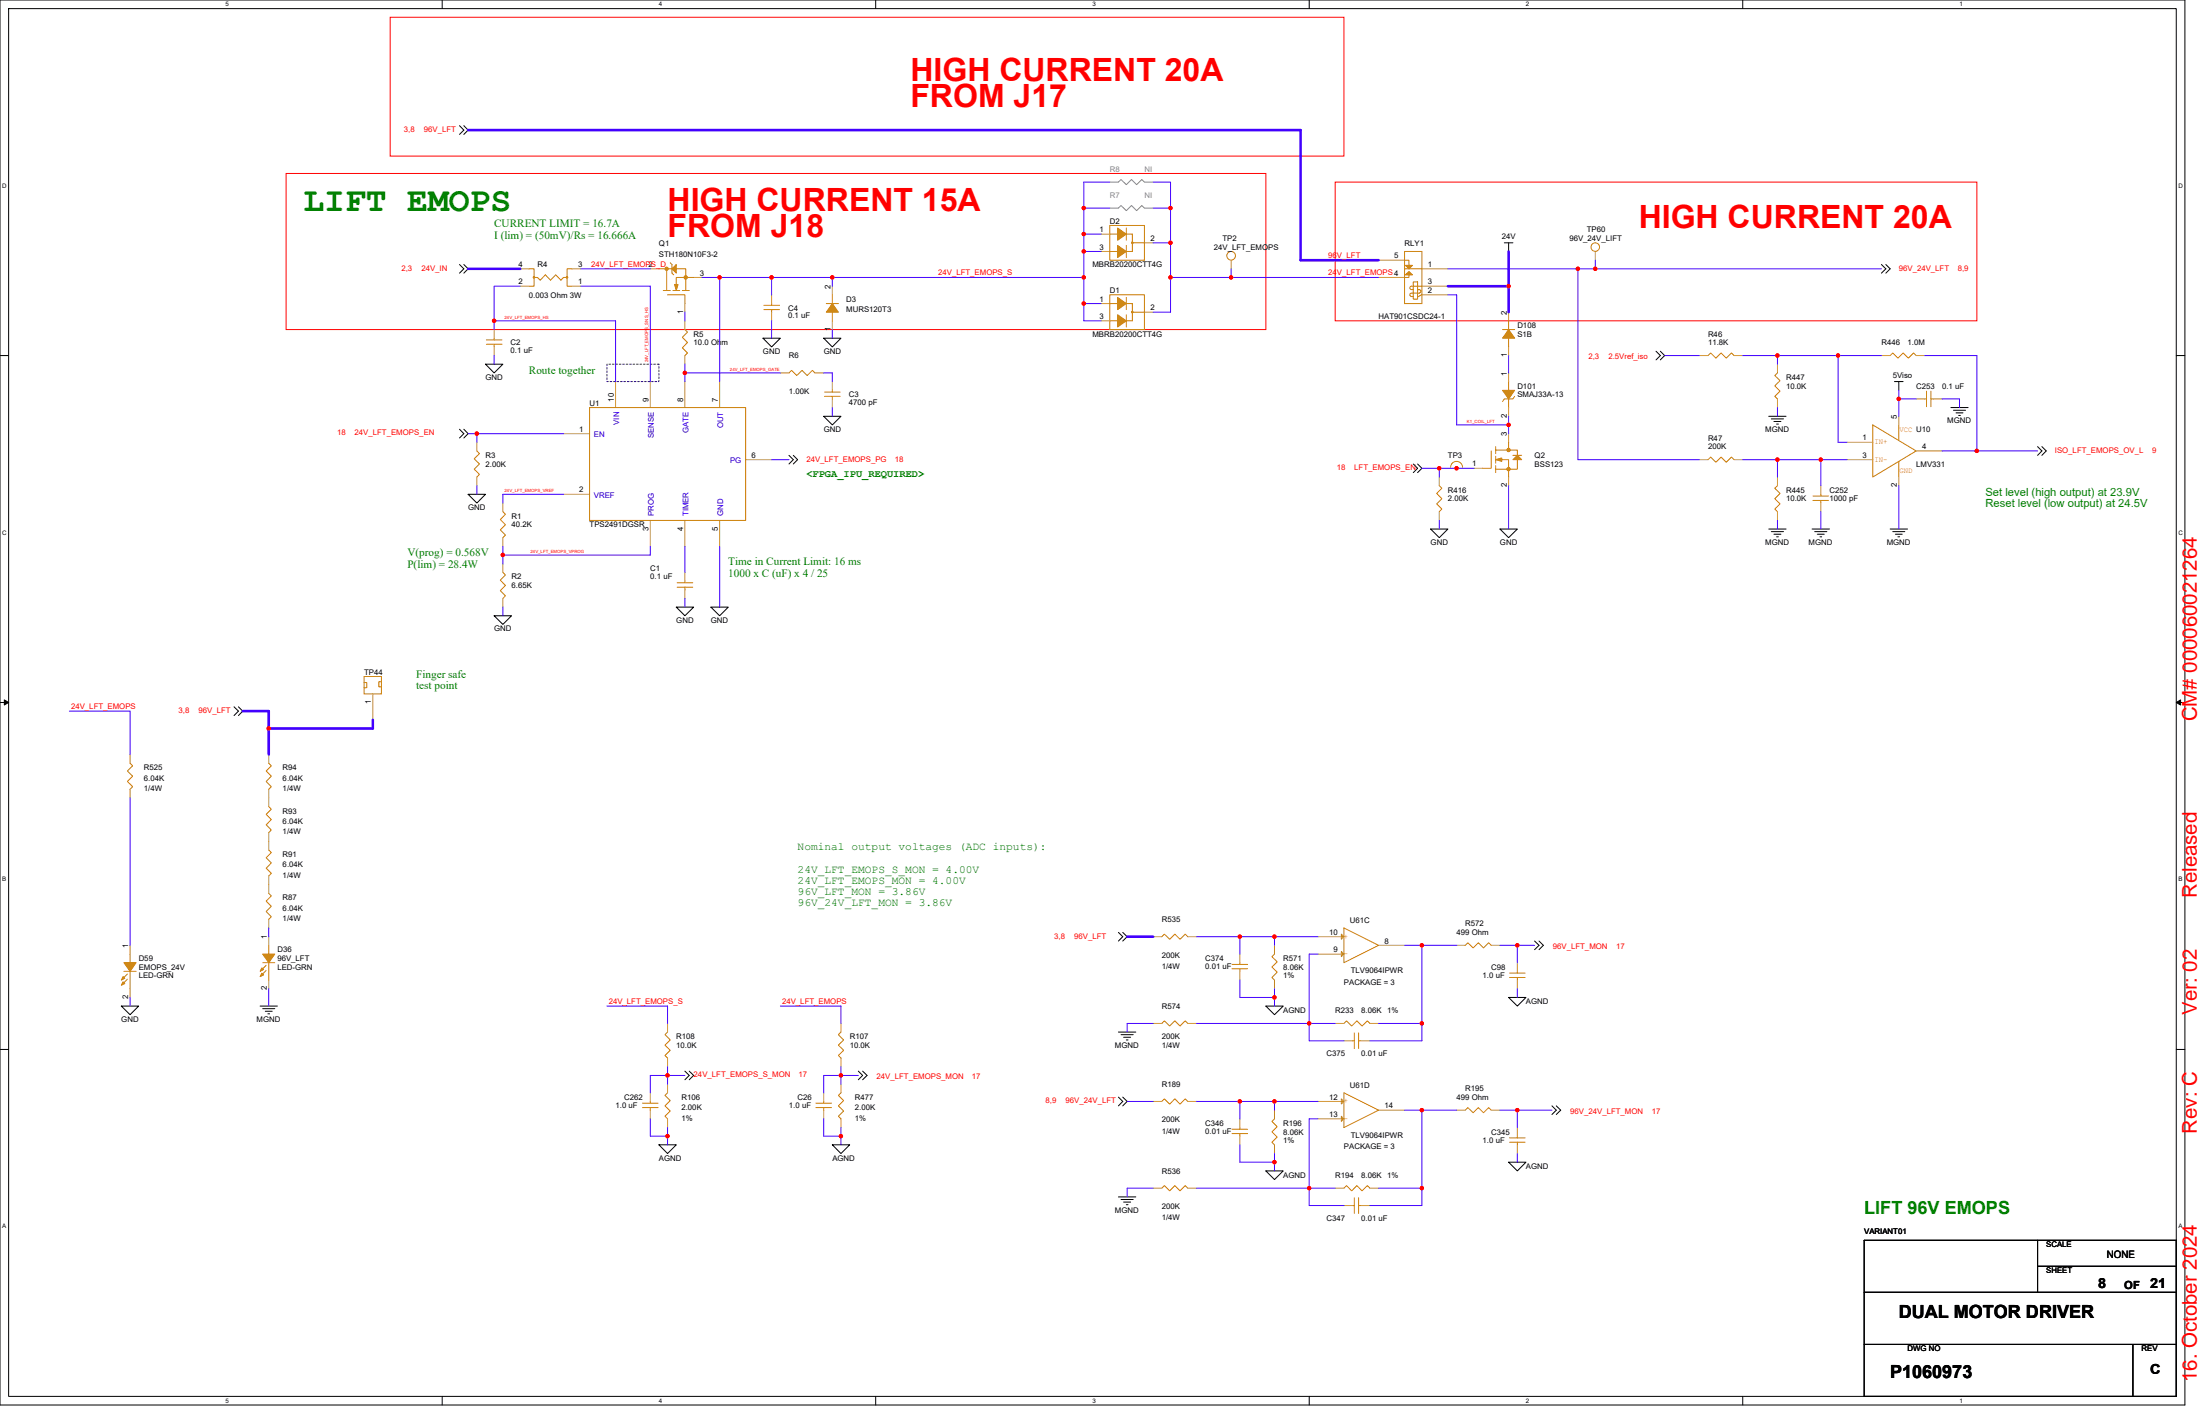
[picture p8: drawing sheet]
<svg xmlns="http://www.w3.org/2000/svg" width="432mm" height="279mm" viewBox="0 0 432 279" stroke-linecap="round" stroke-linejoin="round" font-family="sans-serif">
<path d="M0 0h428.8v275.7h-428.8zM1.7 1.7h425.4v272.3h-425.4z" fill="none" stroke="#000" stroke-width=".2"/>
<g fill="#fff">
<path d="M44.2 .2h.7v1.3h-.7z"/>
<path d="M44.2 274.2h.7v1.3h-.7z"/>
</g>
<path d="M86.8 0v1.7M86.8 274v1.7" fill="none" stroke="#000" stroke-width=".2"/>
<g fill="#fff">
<path d="M129.3 .2h.7v1.3h-.7z"/>
<path d="M129.3 274.2h.7v1.3h-.7z"/>
</g>
<path d="M171.9 0v1.7M171.9 274v1.7" fill="none" stroke="#000" stroke-width=".2"/>
<g fill="#fff">
<path d="M214.4 .2h.7v1.3h-.7z"/>
<path d="M214.4 274.2h.7v1.3h-.7z"/>
</g>
<path d="M257 0v1.7M257 274v1.7" fill="none" stroke="#000" stroke-width=".2"/>
<g fill="#fff">
<path d="M299.5 .2h.7v1.3h-.7z"/>
<path d="M299.5 274.2h.7v1.3h-.7z"/>
</g>
<path d="M342.1 0v1.7M342.1 274v1.7" fill="none" stroke="#000" stroke-width=".2"/>
<g fill="#fff">
<path d="M384.6 .2h.7v1.3h-.7z"/>
<path d="M384.6 274.2h.7v1.3h-.7z"/>
<path d="M.4 35.7h.9v1.4h-.9z"/>
<path d="M427.6 35.7h.8v1.4h-.8z"/>
<path d="M.4 103.8h.9v1.3h-.9z"/>
<path d="M427.6 103.8h.8v1.3h-.8z"/>
</g>
<path d="M0 69.8h1.7M427.1 69.8h1.7" fill="none" stroke="#000" stroke-width=".2"/>
<g fill="#fff">
<path d="M.4 171.9h.8v1.3h-.8z"/>
<path d="M427.6 171.9h.7v1.3h-.7z"/>
</g>
<path d="M0 137.8h1.7M427.1 137.8h1.7" fill="none" stroke="#000" stroke-width=".2"/>
<path d="M.8 137.3l.9 .5-.9 .5zM427.1 137.8l.9-.5v1z" fill="#000" stroke="#000" stroke-width=".2"/>
<g fill="#fff">
<path d="M.4 239.9h.8v1.4h-.8z"/>
<path d="M427.6 239.9h.7v1.4h-.7z"/>
</g>
<g fill="none" stroke="#000" stroke-width=".2">
<path d="M90.2 24.7l.8 .8-.8 .9M91 24.7l.9 .8-.9 .9M90.2 51.9l.8 .8-.8 .9M91 51.9l.9 .8-.9 .9M295.3 47.6h1.6M296.1 47.6v1.7M369.3 51.9l.8 .8-.8 .9M370.1 51.9l.9 .8-.9 .9M95.3 71.5h3.4l-1.7 1.7zM149.8 66.4h3.4l-1.8 1.7zM161.7 66.4h3.4l-1.7 1.7zM325 68.9l.9 .9-.9 .8"/>
<path d="M325.9 68.9l.8 .9-.8 .8M371.8 74.9h1.7M372.7 74.9v1.7M382.9 80h3.4M90.2 84.2l.8 .9-.8 .8M91 84.2l.9 .9-.9 .8M91.9 97h3.4l-1.7 1.7zM154.9 89.3l.8 .9-.8 .8M155.7 89.3l.8 .9-.8 .8M161.7 81.7h3.4l-1.7 1.7zM277.4 91l.8 .9-.8 .8M278.2 91l.9 .9-.9 .8"/>
<path d="M347.2 81.7h3.4M347.7 82.2h2.4M348.2 82.7h1.3M348.7 83.2h.3M383.4 80.5h2.4M383.9 81h1.4M384.4 81.5h.4M399.9 87.6l.9 .9-.9 .8M400.8 87.6l.8 .9-.8 .8M132.7 119.1h3.4l-1.7 1.7zM139.5 119.1h3.4l-1.7 1.7zM280.8 103.8h3.4l-1.7 1.7z"/>
<path d="M294.4 103.8h3.4l-1.7 1.7zM347.2 103.8h3.4M347.7 104.3h2.4M348.2 104.8h1.3M348.7 105.3h.3M355.7 103.8h3.4M356.2 104.3h2.4M356.7 104.8h1.4M357.2 105.3h.3M371 103.8h3.4M371.5 104.3h2.4M372 104.8h1.4"/>
<path d="M372.5 105.3h.4M45.9 138.7l.9 .8-.9 .9M46.8 138.7l.8 .8-.8 .9M97 120.8h3.4l-1.7 1.7zM23.8 197.4h3.4l-1.7 1.7zM51.1 197.4h3.3M51.6 197.9h2.3M52.1 198.4h1.3M52.6 198.9h.3M219.5 182.9l.9 .9-.9 .8M220.4 182.9l.8 .9-.8 .8M248.5 197.4h3.4l-1.8 1.7z"/>
<path d="M296.1 195.7h3.4l-1.7 1.7zM301.2 184.6l.9 .9-.9 .8M302.1 184.6l.8 .9-.8 .8M0 205.9h1.7M134.4 210.2l.9 .8-.9 .9M135.3 210.2l.8 .8-.8 .9M168.5 210.2l.8 .8-.8 .9M169.3 210.2l.9 .8-.9 .9M219.5 215.3l.9 .8-.9 .9M219.5 202.5h3.4M220 203h2.4M220.4 215.3l.8 .8-.8 .9"/>
<path d="M220.5 203.5h1.4M221.1 204h.3M304.6 217l.9 .8-.9 .9M305.5 217l.8 .8-.8 .9M427.1 205.9h1.7M129.3 224.6h3.4l-1.7 1.7zM163.4 224.6h3.4l-1.7 1.7zM219.5 234.8h3.4M220 235.4h2.4M220.5 235.9h1.4M221.1 236.4h.3M248.5 229.7h3.4l-1.8 1.7z"/>
<path d="M296.1 228h3.4l-1.7 1.7zM365.9 253.6h61.2M365.9 243.4h61.2v30.6h-61.2zM399.9 243.4v10.2M399.9 248.5h27.2M365.9 263.8h61.2M418.6 263.8v10.2"/>
</g>
<path d="M119.1 71.5h10.2v3.4h-10.2z" fill="none" stroke="#004080" stroke-width=".2" stroke-dasharray=".3 .3"/>
<path d="M76.6 3.4h187.2v27.2h-187.2zM56.2 34h192.3v30.7h-192.3zM262.1 35.7h125.9v27.2h-125.9z" fill="none" stroke="#f00" stroke-width=".2"/>
<g fill="none" stroke="#cc8006" stroke-width=".2">
<path d="M103.8 52.7h1v3.5h-1M104.8 54.4h.7l.5 .6 1-1.1 1.1 1.1 1-1.1 1 1.1 .5-.6h.7M112.3 52.7h-1v3.5h1M129.3 52.7h1.6M130.2 57h1.4M131 57.8h3.4v1.8M131.6 51.6l.3 .3v1.7l.3 .3M131.9 52.7h-1v4.3M132.1 57h1.3M132.7 52.7h1.9v4.3M133.9 57h1.4M134.4 54.4h1.7"/>
<path d="M134.6 54.4h-1.9v1.8M149.9 59.9h3.1M151.4 59.6v.3M162.2 59.6h2.3M163.4 57.8v1.8M217.8 44.2h6.8v6.9h-6.8zM217.8 57.8h6.8v6.9h-6.8zM217.8 45.9h1.6M217.8 49.3h1.6M217.8 59.6h1.6M221.1 44.7v2.4M221.1 45.9h1.2l-.1 3.4h-1.1"/>
<path d="M221.1 48.2v2.3M221.1 58.4v2.3M221.1 59.6h1.2l-.1 3.3h-1.1M222.2 47.6h2.4M275.7 52.7h3.4M275.7 49.3h3.4v10.3h-3.4zM275.7 51.1h.8v1M276.5 53.9v.5h-.8M277.1 58.2h.3M277.4 55.3h.8v3.4h-.8zM278.2 58.2h.2M278.2 56.8h.4a.33 .33 0 0 1 .3 .4 .33 .33 0 0 1-.3 .3h-1.7a.34 .34 0 0 0-.2 .4 .34 .34 0 0 0 .3 .3"/>
<path d="M278.7 58l-.3 .2M279.1 57.8l-.3 .2M279.1 56.2h-2.2a.34 .34 0 0 0-.2 .4 .34 .34 0 0 0 .3 .2h.4M95.5 67.5h3M95.5 66.7h3M97 66.4v.3M97 67.5v.6M115.7 80h30.6v22.1h-30.6zM134.4 64.7l.5 .5-1 1 1 1-1 1 1 1.1-.5 .5M149.9 60.7h3.1M151.4 60.7v.6M154.9 73.2l.5-.5 1 1 1-1 1 1 1-1 .6 .5"/>
<path d="M161.8 77.8h3.1M161.8 76.9h3.1M163.4 76.6v.3M163.4 77.8v.5M163.4 61.3v1.6M217.8 62.9h1.6M221.1 61.8v2.4M222.2 61.3h2.4M294.9 64.7h2.4M296.1 74.9v1.7M296.1 78.3v1.7M296.1 66.4v1.7"/>
<path d="M296.1 62.9v1.8M297.3 77.8l-.4 .5h-1.6l-.4 .5M335.2 69.8l.6-.5 1 1 1-1 1 1 1-1 .6 .5M348.9 73.2l-.6 .5 1.1 1-1.1 1 1.1 1.1-1.1 1 .6 .5M371 69.8l.5-.5 1 1 1-1 1.1 1 1-1 .5 .5M377.8 78.3h.3M378.1 76.8v3M379 78.3h.5M379 76.8v3M93.6 88.5l.5 .5-1 1 1 1-1 1.1 1 1-.5 .5M282.5 95.3l.5 .5-1 1 1 1.1-1 1 1 1-.5 .5M284.7 91.7a1.17 1.17 0 0 1 1.2-1.2 1.17 1.17 0 0 1 1.2 1.2"/>
<path d="M292.7 88.5v3.4h-1.7M293.6 88.3h4.2v1M293.6 91.4v1.3M293.6 89.5v1.4M293.6 87.6v1.4M294.4 90.2h1.7v3.4M296.1 86.8v1.5M296.9 89.3h1.8M297.8 90.2v1.9h-4.2M335.2 90.2l.6-.5 1 1 1-1 1 1 1-1 .6 .5M348.9 95.3l-.6 .5 1.1 1-1.1 1.1 1.1 1-1.1 1 .6 .5M355.8 98.2h3.1"/>
<path d="M355.8 97.3h3.1M357.4 97v.3M357.4 98.2v.5M367.6 83.4l8.5 5.1-8.5 5.1zM372.7 90.5v3.1M372.7 83.4v2.9M98.7 112.3l.5 .5-1 1 1 1.1-1 1 1 1-.5 .5M98.7 100.4l.5 .5-1 1 1 1.1-1 1 1 1-.5 .5M132.9 115.2h3.1M132.9 114.3h3.1M134.4 114v.3M134.4 115.2v.5"/>
<path d="M71.5 132.7h3.4v3.4h-3.4zM71.5 133.9h.5v1h-.5M74.9 133.8h-.5v1h.5M25.5 149.8l.5 .5-1 1 1 1-1 1 1 1-.5 .6M52.7 158.3l.6 .5-1.1 1 1.1 1-1.1 1 1.1 1.1-.6 .5M52.7 149.8l.6 .5-1.1 1 1.1 1-1.1 1 1.1 1-.6 .6M52.7 175.3l.6 .5-1.1 1 1.1 1-1.1 1.1 1.1 1-.6 .5M52.7 166.8l.6 .5-1.1 1 1.1 1-1.1 1 1.1 1.1-.6 .5M24.3 190.6h2.4M25 191.1l-1 1M25 192.1l-1 1M25.5 187.2v1.7"/>
<path d="M25.5 190.6v3.4M51.6 188.9h2.3M52.2 189.4l-1 1M52.2 190.4l-1 1.1M52.7 185.5v1.7M52.7 188.9v3.4M228 183.8l.5-.5 1.1 1 1-1 1 1 1-1 .5 .5M241.8 190.1h3.1M241.8 189.2h3.1M243.4 188.9v.3M243.4 190.1v.5M250.1 187.2l-.5 .5 1.1 1-1.1 1 1.1 1.1-1.1 1 .5 .5"/>
<path d="M263.8 182.1l6.8 3.4-6.8 3.4zM287.6 185.5l.5-.5 1 1 1.1-1 1 1 1-1 .5 .5M296.3 191.8h3M296.3 190.9h3M297.8 190.6v.3M297.8 191.8v.5M126.1 217.3h3.1M126.1 216.5h3.1M127.6 216.1v.4M127.6 217.3v.5M131 202.5l-.5 .5 1.1 1-1.1 1.1 1.1 1-1.1 1 .5 .5M131 214.4l-.5 .5 1.1 1-1.1 1.1 1.1 1-1.1 1 .5 .5"/>
<path d="M160.1 217.3h3.1M160.1 216.5h3.1M161.7 216.1v.4M161.7 217.3v.5M165.1 214.4l-.6 .5 1.1 1-1.1 1.1 1.1 1-1.1 1 .6 .5M165.1 202.5l-.6 .5 1.1 1-1.1 1.1 1.1 1-1.1 1 .6 .5M228 216.1l.5-.5 1.1 1 1-1 1 1 1-1 .5 .5M228 200.8l.5-.5 1.1 1 1-1 1 1 1-1 .5 .5M250.1 219.5l-.5 .5 1.1 1.1-1.1 1 1.1 1-1.1 1 .5 .5M263.8 200.8l.5-.5 1 1 1-1 1 1 1.1-1 .5 .5M263.8 214.4l6.8 3.4-6.8 3.4zM265.5 204.2h.3"/>
<path d="M265.8 202.7v3M266.7 202.7v3M266.7 204.2h.5M287.6 217.8l.5-.5 1 1 1.1-1 1 1 1-1 .5 .5M228 233.1l.5-.5 1.1 1.1 1-1.1 1 1.1 1-1.1 .5 .5M241.8 222.4h3.1M241.8 221.6h3.1M243.4 221.2v.4M243.4 222.4v.5M263.8 233.1l.5-.5 1 1.1 1-1.1 1 1.1 1.1-1.1 .5 .5M265.5 236.5h.3M265.8 235v3.1"/>
<path d="M266.7 235v3.1M266.7 236.5h.5M296.3 224.1h3M296.3 223.3h3M297.8 222.9v.4M297.8 224.1v.5"/>
<circle cx="241.6" cy="50.2" r=".85"/>
<circle cx="313.1" cy="48.5" r=".84"/>
</g>
<g fill="none" stroke="#a84" stroke-width=".2">
<path d="M102.1 52.7h1.7M102.1 56.2h1.7M112.3 56.2h1.7M112.3 52.7h1.7M127.6 52.7h1.7M134.4 59.6v1.7M136.1 54.4h1.7M151.4 57.8v1.8M163.4 56.2v1.6M216.1 45.9h1.7M216.1 49.3h1.7M216.1 59.6h1.7"/>
<path d="M224.6 47.6h1.7M241.6 51.1v1.6M270.6 51.1h5.1M270.6 54.4h5.1M279.1 52.7h5.1M279.1 56.2h5.1M279.1 57.8h5.1M313.1 49.3v1.8M97 64.7v1.7M97 68.1v1.7M120.8 74.9v5.1M127.6 74.9v5.1"/>
<path d="M134.4 62.9v1.8M134.4 69.8v1.7M134.4 74.9v5.1M141.2 74.9v5.1M151.4 61.3v1.6M153.2 73.2h1.7M160 73.2h1.7M163.4 74.9v1.7M163.4 78.3v1.7M163.4 62.9v1.8M216.1 62.9h1.7M224.6 61.3h1.7"/>
<path d="M296.1 73.2v1.7M296.1 80v1.7M296.1 68.1v1.7M296.1 61.3v1.6M333.5 69.8h1.7M340.4 69.8h1.7M348.9 78.3v1.7M348.9 71.5v1.7M369.3 69.8h1.7M376.1 69.8h1.7M376.1 78.3h1.7M379.5 78.3h1.7"/>
<path d="M93.6 86.8v1.7M93.6 93.6v1.7M98.7 98.7v1.7M110.6 85.1h5.1M110.6 97h5.1M146.3 90.2h5.1M282.5 93.6v1.7M285.9 91.9h.1M289.3 91.9h1.7M296.1 85.1v1.7M296.1 93.6v1.7M333.5 90.2h1.7"/>
<path d="M340.4 90.2h1.7M348.9 93.6v1.7M357.4 95.3v1.7M357.4 98.7v1.7M362.5 86.8h5.1M362.5 90.2h5.1M372.7 93.6v1.7M372.7 81.7v1.7M376.1 88.5h5.1M98.7 110.6v1.7M98.7 117.4v1.7M98.7 105.5v1.7"/>
<path d="M127.6 102.1v5.1M134.4 112.3v1.7M134.4 115.7v1.7M134.4 102.1v5.1M141.2 102.1v5.1M282.5 100.4v1.7M348.9 100.4v1.7M73.2 136.1v5.1M25.5 148v1.8M25.5 154.9v1.6M52.7 154.9v3.4M52.7 148v1.8"/>
<path d="M52.7 163.4v3.4M52.7 171.9v3.4M25.5 185.5v1.7M25.5 194v1.7M52.7 183.8v1.7M52.7 192.3v1.7M52.7 180.4v1.7M226.3 183.8h1.7M233.1 183.8h1.7M243.4 187.2v1.7M243.4 190.6v1.7M250.1 192.3v1.7"/>
<path d="M250.1 185.5v1.7M258.7 183.8h5.1M258.7 187.2h5.1M270.6 185.5h5.1M285.9 185.5h1.7M292.7 185.5h1.7M297.8 188.9v1.7M297.8 192.3v1.7M127.6 214.4v1.7M127.6 217.8v1.7M131 207.6v1.7M131 200.8v1.7"/>
<path d="M131 219.5v1.7M131 212.7v1.7M161.7 214.4v1.7M161.7 217.8v1.7M165.1 219.5v1.7M165.1 212.7v1.7M165.1 207.6v1.7M165.1 200.8v1.7M226.3 216.1h1.7M226.3 200.8h1.7M233.1 216.1h1.7M233.1 200.8h1.7"/>
<path d="M243.4 219.5v1.7M250.1 217.8v1.7M258.7 216.1h5.1M258.7 219.5h5.1M262.1 200.8h1.7M263.8 204.2h1.7M267.2 204.2h1.7M268.9 200.8h1.7M270.6 217.8h5.1M285.9 217.8h1.7M292.7 217.8h1.7M226.3 233.1h1.7"/>
<path d="M233.1 233.1h1.7M243.4 222.9v1.7M250.1 224.6v1.7M262.1 233.1h1.7M263.8 236.5h1.7M267.2 236.5h1.7M268.9 233.1h1.7M297.8 221.2v1.7M297.8 224.6v1.7"/>
</g>
<path d="M217.8 35.7h1.7l.5-.5 1.1 1 1-1 1 1 1-1 .5 .5h1.7M217.8 40.8h1.7l.5-.5 1.1 1 1-1 1 1 1-1 .5 .5h1.7" fill="none" stroke="#878787" stroke-width=".2"/>
<g fill="#a84" stroke="#a84" stroke-width=".2">
<path d="M263.3 183.3l.5 .5-.5 .5z"/>
<path d="M263.3 186.7l.5 .5-.5 .5z"/>
<path d="M263.3 215.6l.5 .5-.5 .5z"/>
<path d="M263.3 219l.5 .5-.5 .5z"/>
</g>
<g fill="#cc8006" stroke="#cc8006" stroke-width=".2">
<path d="M219.4 44.7l1.7 1.2-1.7 1.2z"/>
<path d="M219.4 48.2l1.7 1.1-1.7 1.2z"/>
<path d="M296.9 90.2l.9-.9 .9 .9z"/>
<path d="M293.6 90.2l1.1-.3v.6z"/>
<path d="M294.9 76.6h2.4l-1.2 1.7z"/>
<path d="M296.1 64.7l1.2 1.7h-2.4z"/>
<path d="M51.6 187.2h2.3l-1.2 1.7z"/>
<path d="M51.4 190.9l.3 .4-.6 .3z"/>
<path d="M51.4 189.9l.3 .3-.6 .4z"/>
<path d="M219.4 58.4l1.7 1.2-1.7 1.1z"/>
<path d="M219.4 61.8l1.7 1.1-1.7 1.3z"/>
<path d="M163.4 59.6l1.1 1.7h-2.3z"/>
<path d="M24.3 188.9h2.4l-1.2 1.7z"/>
<path d="M24.2 192.6l.3 .4-.7 .3z"/>
<path d="M24.2 191.6l.3 .4-.7 .3z"/>
<path d="M275.8 53.9l.7-.6 .7 .6z"/>
<path d="M275.8 52.1h1.4l-.7 .6z"/>
<path d="M131.9 52.7l.8-.8v1.7z"/>
<path d="M132.4 55.8h.7l-.4 1.2z"/>
<path d="M222.1 47.5h.2v.2h-.2z" fill-rule="evenodd"/>
<path d="M222.1 61.1h.2v.3h-.2z" fill-rule="evenodd"/>
<path d="M111.2 54.3h.2v.2h-.2z" fill-rule="evenodd"/>
<path d="M104.7 54.3h.2v.2h-.2z" fill-rule="evenodd"/>
<circle cx="296.1" cy="92" r=".33"/>
<circle cx="296.1" cy="88.3" r=".33"/>
<circle cx="134.6" cy="54.4" r=".33"/>
<circle cx="130.8" cy="52.7" r=".33"/>
</g>
<path d="M91.9 25.5h163.4v25.6h15.3M91.9 52.7h10.2M284.2 56.2h11.9M296.1 49.3v6.9M296.1 56.2v5.1M47.6 139.5h5.1v3.4M52.7 142.9v5.1M73.2 141.2v1.7h-20.5M221.2 183.8h5.1" fill="none" stroke="#4200ff" stroke-width=".51"/>
<g fill="none" stroke="#4200ff" stroke-width=".2">
<path d="M217.8 35.7h-5.1v5.1M226.3 35.7h3.4v5.1M102.1 56.2h-5.1v6.7M114 52.7h13.6M114 56.2h13.6v18.7M137.8 54.4h3.4M141.2 54.4h10.2M141.2 54.4v20.5M151.4 54.4v3.4M151.4 54.4h12M212.7 45.9h3.4M212.7 49.3h3.4"/>
<path d="M212.7 59.6h3.4M212.7 54.4h-49.3v1.8M212.7 40.8v5.1M212.7 45.9v3.4M212.7 49.3v5.1M212.7 59.6v3.3h3.4M212.7 54.4v5.2M212.7 40.8h5.1M226.3 40.8h3.4M226.3 47.6h3.4M229.7 40.8v6.8M229.7 47.6v6.8"/>
<path d="M229.7 54.4v6.9h-3.4M229.7 54.4h11.9M241.6 54.4h29M241.6 52.7v1.7M284.2 52.7h25.5M284.2 57.8h1.7v25.6h10.2M309.7 52.7v37.5h23.8M309.7 52.7h3.4M313.1 51.1v1.6M313.1 52.7h56.2M97 62.9v1.8M97 62.9h23.8v12"/>
<path d="M97 69.8v1.7M134.4 61.3v1.6M134.4 71.5v1.7M134.4 73.2v1.7M134.4 73.2h18.8M151.4 62.9v3.5M161.7 73.2h1.7v1.7M163.4 64.7v1.7M163.4 80v1.7M296.1 69.8v3.4M326.7 69.8h6.8M342.1 69.8h6.8"/>
<path d="M348.9 69.8v1.7M348.9 80v1.7M348.9 69.8h11.9M360.8 69.8h8.5M360.8 69.8v17h1.7M372.7 78.3h3.4M372.7 76.6v1.7M372.7 78.3v3.4M377.8 69.8h10.2v18.7M381.2 78.3h3.4v1.7M91.9 85.1h1.7M93.6 85.1h17"/>
<path d="M93.6 85.1v1.7M93.6 95.3v1.7M110.6 97h-11.9v1.7M151.4 90.2h3.5M279.1 91.9h3.4M282.5 91.9h6.8M282.5 91.9v1.7M296.1 81.7v1.7M296.1 83.4v1.7M296.1 95.3v8.5M342.1 90.2h6.8M348.9 90.2h8.5"/>
<path d="M348.9 90.2v3.4M357.4 90.2v5.1M357.4 90.2h5.1M372.7 95.3v8.5M381.2 88.5h18.7M98.7 107.2v1.7M98.7 108.9v1.7M98.7 119.1v1.7M127.6 107.2v1.7h-28.9M134.4 107.2v5.1M134.4 117.4v1.7M141.2 107.2v11.9"/>
<path d="M282.5 102.1v1.7M348.9 102.1v1.7M357.4 100.4v3.4M13.6 139.5h11.9v8.5M25.5 156.5v29M25.5 195.7v1.7M52.7 194v3.4M52.7 182.1v1.7M119.1 197.4h11.9v3.4M153.2 197.4h11.9v3.4M234.8 183.8h8.6M243.4 183.8v3.4"/>
<path d="M243.4 192.3v3.4h6.7M243.4 183.8h6.7M250.1 183.8h8.6M250.1 183.8v1.7M250.1 194v1.7M250.1 195.7v1.7M258.7 187.2h-1.7v13.6M275.7 185.5h3.4M279.1 185.5v15.3M279.1 185.5h6.8M294.4 185.5h3.4M297.8 194v1.7"/>
<path d="M301.2 185.5h-3.4v3.4M127.6 219.5v3.4h3.4M131 209.3v1.7M131 211h-3.4v3.4M131 211v1.7M131 211h3.4M161.7 219.5v3.4h3.4M165.1 209.3v1.7M165.1 211h-3.4v3.4M165.1 211v1.7M165.1 211h3.4M221.2 216.1h5.1"/>
<path d="M226.3 200.8h-5.1v1.7M234.8 216.1h8.6M234.8 200.8h22.2M243.4 216.1v3.4M243.4 216.1h6.7M250.1 216.1h8.6M250.1 216.1v1.7M257 200.8h5.1M257 200.8v3.4h6.8M258.7 219.5h-1.7v13.6M270.6 200.8h8.5M275.7 217.8h3.4"/>
<path d="M279.1 200.8v3.4h-10.2M279.1 217.8v15.3M279.1 217.8h6.8M294.4 217.8h3.4M297.8 217.8h6.8M297.8 217.8v3.4M131 221.2v1.7M131 222.9v1.7M165.1 221.2v1.7M165.1 222.9v1.7M226.3 233.1h-5.1v1.7M234.8 233.1h22.2"/>
<path d="M243.4 224.6v3.4h6.7M250.1 226.3v1.7M250.1 228v1.7M257 233.1h5.1M257 233.1v3.4h6.8M270.6 233.1h8.5M279.1 233.1v3.4h-10.2M297.8 226.3v1.7"/>
</g>
<g fill="#f00" stroke="#f00" stroke-width=".2">
<circle cx="141.2" cy="54.4" r=".33"/>
<circle cx="97" cy="62.9" r=".33"/>
<circle cx="134.4" cy="73.2" r=".33"/>
<circle cx="93.6" cy="85.1" r=".33"/>
<circle cx="98.7" cy="108.9" r=".33"/>
<circle cx="163.3" cy="54.4" r=".33"/>
<circle cx="151.4" cy="54.4" r=".33"/>
<circle cx="296.1" cy="56.1" r=".33"/>
<circle cx="296.1" cy="83.4" r=".33"/>
<circle cx="285.9" cy="91.9" r=".33"/>
<circle cx="282.5" cy="91.9" r=".33"/>
<circle cx="241.6" cy="54.4" r=".33"/>
<circle cx="313.1" cy="52.7" r=".33"/>
<circle cx="165" cy="211" r=".33"/>
<circle cx="165" cy="222.9" r=".33"/>
<circle cx="131" cy="211" r=".33"/>
<circle cx="131" cy="222.9" r=".33"/>
<circle cx="309.7" cy="52.7" r=".33"/>
<circle cx="243.3" cy="183.8" r=".33"/>
<circle cx="250.1" cy="183.8" r=".33"/>
<circle cx="279.1" cy="200.8" r=".33"/>
<circle cx="279.1" cy="185.5" r=".33"/>
<circle cx="250.1" cy="195.7" r=".33"/>
<circle cx="256.9" cy="200.8" r=".33"/>
<circle cx="243.3" cy="216.1" r=".33"/>
<circle cx="250.1" cy="216.1" r=".33"/>
<circle cx="279.1" cy="233.1" r=".33"/>
<circle cx="279.1" cy="217.8" r=".33"/>
<circle cx="250.1" cy="228" r=".33"/>
<circle cx="256.9" cy="233.1" r=".33"/>
<circle cx="297.8" cy="185.5" r=".33"/>
<circle cx="297.8" cy="217.8" r=".33"/>
<circle cx="229.7" cy="40.8" r=".33"/>
<circle cx="212.7" cy="40.8" r=".33"/>
<circle cx="212.7" cy="45.9" r=".33"/>
<circle cx="229.7" cy="47.6" r=".33"/>
<circle cx="229.7" cy="54.4" r=".33"/>
<circle cx="212.7" cy="49.3" r=".33"/>
<circle cx="212.7" cy="54.4" r=".33"/>
<circle cx="212.7" cy="59.6" r=".33"/>
<circle cx="348.9" cy="69.8" r=".33"/>
<circle cx="360.8" cy="69.8" r=".33"/>
<circle cx="388" cy="88.5" r=".33"/>
<circle cx="372.7" cy="78.3" r=".33"/>
<circle cx="357.4" cy="90.2" r=".33"/>
<circle cx="348.9" cy="90.2" r=".33"/>
<circle cx="52.7" cy="142.9" r=".33"/>
</g>
<text font-size="6.8" fill="#008000" x="59.6" y="41.4">LIFT EMOPS</text>
<g font-size="6.3" fill="#f00">
<text x="178.7" y="15.9">HIGH CURRENT 20A</text>
<text x="178.7" y="21">FROM J17</text>
<text x="131" y="41.4">HIGH CURRENT 15A</text>
<text x="131" y="46.5">FROM J18</text>
<text x="321.6" y="44.8">HIGH CURRENT 20A</text>
</g>
<g font-size="4" fill="#f00">
<text x="431.2" y="141.5" transform="rotate(-90 431.2 141.5)">CM# 000060021264</text>
<text x="431.2" y="176.2" transform="rotate(-90 431.2 176.2)">Released</text>
<text x="431.2" y="199.1" transform="rotate(-90 431.2 199.1)">Ver: 02</text>
<text x="431.2" y="222.5" transform="rotate(-90 431.2 222.5)">Rev: C</text>
<text x="431.2" y="271.2" transform="rotate(-90 431.2 271.2)">16. October 2024</text>
</g>
<text font-size="3.6" fill="#008000" x="365.9" y="238.1">LIFT 96V EMOPS</text>
<g font-size="3.6">
<text x="372.7" y="258.6">DUAL MOTOR DRIVER</text>
<text x="371" y="270.5">P1060973</text>
</g>
<g font-size="2.7">
<text x="411.8" y="252.7">8</text>
<text x="422" y="252.7">21</text>
<text x="422" y="269.7">C</text>
</g>
<g font-size="2.2" fill="#008000">
<text x="97" y="44.5">CURRENT LIMIT = 16.7A</text>
<text x="97" y="46.8">I (lim) = (50mV)/Rs = 16.666A</text>
<text x="103.8" y="73.4">Route together</text>
<text x="389.7" y="97.3">Set level (high output) at 23.9V</text>
<text x="389.7" y="99.5">Reset level (low output) at 24.5V</text>
<text x="80" y="109.2">V(prog) = 0.568V</text>
<text x="80" y="111.5">P(lim) = 28.4W</text>
<text x="142.9" y="110.9">Time in Current Limit: 16 ms</text>
<text x="142.9" y="113.2">1000 x C (uF) x 4 / 25</text>
<text x="81.7" y="133">Finger safe</text>
<text x="81.7" y="135.3">test point</text>
<text x="156.5" y="166.8">Nominal output voltages (ADC inputs):</text>
<text x="156.5" y="171.2">24V_LFT_EMOPS_S_MON = 4.00V</text>
<text x="156.5" y="173.4">24V_LFT_EMOPS_MON = 4.00V</text>
<text x="156.5" y="175.6">96V_LFT_MON = 3.86V</text>
<text x="156.5" y="177.8">96V_24V_LFT_MON = 3.86V</text>
</g>
<text font-size="2.2" x="416.9" y="252.9">OF</text>
<text font-size="2" fill="#008000" x="158.3" y="93.6">&lt;FPGA_IPU_REQUIRED&gt;</text>
<text font-size="2" x="413.5" y="246.9">NONE</text>
<g font-size="1.5" fill="#f00">
<text x="79.3" y="25.9">3,8</text>
<text x="83.2" y="25.9">96V_LFT</text>
<text x="78.8" y="53.1">2,3</text>
<text x="82.7" y="53.1">24V_IN</text>
<text x="116.1" y="52.3">24V_LFT_EMOPS_D</text>
<text x="184.1" y="54">24V_LFT_EMOPS_S</text>
<text x="260.7" y="50.6">96V_LFT</text>
<text x="260.7" y="54">24V_LFT_EMOPS4</text>
<text x="372.7" y="53.1">96V_24V_LFT</text>
<text x="384.3" y="53.1">8,9</text>
<text x="311.8" y="70.5">2,3</text>
<text x="315.7" y="70.5">2.5Vref_iso</text>
<text x="66.2" y="85.4">18</text>
<text x="69.6" y="85.4">24V_LFT_EMOPS_EN</text>
<text x="403.3" y="88.8">ISO_LFT_EMOPS_OV_L</text>
<text x="422.4" y="88.8">9</text>
<text x="158.3" y="90.6">24V_LFT_EMOPS_PG</text>
<text x="175.6" y="90.6">18</text>
<text x="262.4" y="92.2">18</text>
<text x="265.8" y="92.2">LFT_EMOPS_EN</text>
<text x="13.9" y="139.1">24V_LFT_EMOPS</text>
<text x="35.1" y="139.9">3,8</text>
<text x="39" y="139.9">96V_LFT</text>
<text x="206.9" y="184.1">3,8</text>
<text x="210.8" y="184.1">96V_LFT</text>
<text x="304.8" y="186.2">96V_LFT_MON</text>
<text x="317.2" y="186.2">17</text>
<text x="119.5" y="197">24V_LFT_EMOPS_S</text>
<text x="153.5" y="197">24V_LFT_EMOPS</text>
<text x="136.1" y="211.4">24V_LFT_EMOPS_S_MON</text>
<text x="156.7" y="211.4">17</text>
<text x="172" y="211.7">24V_LFT_EMOPS_MON</text>
<text x="190.8" y="211.7">17</text>
<text x="205.2" y="216.5">8,9</text>
<text x="209.1" y="216.5">96V_24V_LFT</text>
<text x="308.2" y="218.5">96V_24V_LFT_MON</text>
<text x="324.2" y="218.5">17</text>
</g>
<g font-size="1.5" fill="#878787">
<text x="217.8" y="33.7">R8</text>
<text x="224.6" y="33.7">NI</text>
<text x="217.8" y="38.8">R7</text>
<text x="224.6" y="38.8">NI</text>
</g>
<g font-size="1.5">
<text x="215.8" y="45.6">1</text>
<text x="217.8" y="43.9">D2</text>
<text x="225.8" y="47.3">2</text>
<text x="239.9" y="47.3">TP2</text>
<text x="294.7" y="47">24V</text>
<text x="308" y="47.3">96V_24V_LIFT</text>
<text x="311.4" y="45.6">TP60</text>
<text x="101.8" y="52.4">4</text>
<text x="105.5" y="52.4">R4</text>
<text x="113.5" y="52.4">3</text>
<text x="127.3" y="52.4">2</text>
<text x="129.3" y="48.3">Q1</text>
<text x="129.3" y="50.4">STH180N10F3-2</text>
<text x="214.4" y="52.4">MBRB20200CTT4G</text>
<text x="215.8" y="49">3</text>
<text x="238.3" y="49">24V_LFT_EMOPS</text>
<text x="273.6" y="50.7">5</text>
<text x="275.7" y="48.2">RLY1</text>
<text x="280.3" y="52.4">1</text>
<text x="101.8" y="55.8">2</text>
<text x="103.8" y="58.5">0.003 Ohm 3W</text>
<text x="113.5" y="55.8">1</text>
<text x="137.3" y="54.1">3</text>
<text x="163" y="56.7" transform="rotate(-90 163 56.7)">2</text>
<text x="166.1" y="59.2">D3</text>
<text x="215.8" y="59.2">1</text>
<text x="217.8" y="57.5">D1</text>
<text x="280.3" y="55.8">3</text>
<text x="280.3" y="57.5">2</text>
<text x="134.1" y="61.6" transform="rotate(-90 134.1 61.6)">1</text>
<text x="154.7" y="60.9">C4</text>
<text x="154.7" y="62.5">0.1 uF</text>
<text x="163" y="65" transform="rotate(-90 163 65)">1</text>
<text x="166.1" y="61.3">MURS120T3</text>
<text x="215.8" y="62.6">3</text>
<text x="225.8" y="60.9">2</text>
<text x="270.6" y="62.6">HAT901CSDC24-1</text>
<text x="295.7" y="61.8" transform="rotate(-90 295.7 61.8)">2</text>
<text x="297.8" y="64.3">D108</text>
<text x="100.2" y="67.7">C2</text>
<text x="100.2" y="69.3">0.1 uF</text>
<text x="136.1" y="66">R5</text>
<text x="136.1" y="67.7">10.0 Ohm</text>
<text x="149.8" y="69.4">GND</text>
<text x="154.9" y="70.3">R6</text>
<text x="161.7" y="69.4">GND</text>
<text x="214.4" y="66">MBRB20200CTT4G</text>
<text x="295.7" y="70.1" transform="rotate(-90 295.7 70.1)">1</text>
<text x="297.8" y="66">S1B</text>
<text x="335.2" y="66">R46</text>
<text x="335.2" y="67.7">11.8K</text>
<text x="369.3" y="67.7">R446</text>
<text x="374.4" y="67.7">1.0M</text>
<text x="95.3" y="74.5">GND</text>
<text x="154.9" y="77.3">1.00K</text>
<text x="166.6" y="78">C3</text>
<text x="295.7" y="73.7" transform="rotate(-90 295.7 73.7)">1</text>
<text x="297.8" y="76.2">D101</text>
<text x="297.8" y="78">SMAJ33A-13</text>
<text x="350.6" y="74.5">R447</text>
<text x="350.6" y="76.2">10.0K</text>
<text x="371.5" y="74.2">5Viso</text>
<text x="376.1" y="76.2">C253</text>
<text x="381.2" y="76.2">0.1 uF</text>
<text x="115.7" y="79.7">U1</text>
<text x="120.5" y="78.8" transform="rotate(-90 120.5 78.8)">10</text>
<text x="127.3" y="78.8" transform="rotate(-90 127.3 78.8)">9</text>
<text x="134.1" y="78.8" transform="rotate(-90 134.1 78.8)">8</text>
<text x="140.9" y="78.8" transform="rotate(-90 140.9 78.8)">7</text>
<text x="166.6" y="79.5">4700 pF</text>
<text x="295.7" y="82" transform="rotate(-90 295.7 82)">2</text>
<text x="372.3" y="82.2" transform="rotate(-90 372.3 82.2)">5</text>
<text x="382.2" y="83.1">MGND</text>
<text x="95.3" y="89.9">R3</text>
<text x="113.7" y="84.7">1</text>
<text x="147.5" y="89.8">6</text>
<text x="161.7" y="84.8">GND</text>
<text x="284.2" y="89.9">TP3</text>
<text x="295.7" y="85.6" transform="rotate(-90 295.7 85.6)">3</text>
<text x="301.2" y="89.9">Q2</text>
<text x="335.2" y="86.5">R47</text>
<text x="335.2" y="88.2">200K</text>
<text x="346.5" y="84.8">MGND</text>
<text x="365.5" y="86.4">1</text>
<text x="365.5" y="89.8">3</text>
<text x="377.3" y="88.1">4</text>
<text x="95.3" y="91.6">2.00K</text>
<text x="289" y="91.5">1</text>
<text x="295.7" y="95.6" transform="rotate(-90 295.7 95.6)">2</text>
<text x="301.2" y="91.6">BSS123</text>
<text x="372.3" y="95.6" transform="rotate(-90 372.3 95.6)">2</text>
<text x="376.1" y="91.6">LMV331</text>
<text x="91.9" y="100.1">GND</text>
<text x="100.4" y="101.8">R1</text>
<text x="113.7" y="96.6">2</text>
<text x="284.2" y="96.7">R416</text>
<text x="284.2" y="98.4">2.00K</text>
<text x="350.6" y="96.7">R445</text>
<text x="350.6" y="98.4">10.0K</text>
<text x="359.1" y="96.7">C252</text>
<text x="359.1" y="98.4">1000 pF</text>
<text x="100.4" y="103.5">40.2K</text>
<text x="115.7" y="103.5">TPS2491DGSR</text>
<text x="127.3" y="104.1" transform="rotate(-90 127.3 104.1)">3</text>
<text x="134.1" y="104.1" transform="rotate(-90 134.1 104.1)">4</text>
<text x="140.9" y="104.1" transform="rotate(-90 140.9 104.1)">5</text>
<text x="280.8" y="106.9">GND</text>
<text x="294.4" y="106.9">GND</text>
<text x="346.5" y="106.9">MGND</text>
<text x="355" y="106.9">MGND</text>
<text x="370.3" y="106.9">MGND</text>
<text x="100.4" y="113.7">R2</text>
<text x="127.6" y="112">C1</text>
<text x="127.6" y="113.7">0.1 uF</text>
<text x="100.4" y="115.4">6.65K</text>
<text x="97" y="123.9">GND</text>
<text x="132.7" y="122.2">GND</text>
<text x="139.5" y="122.2">GND</text>
<text x="71.5" y="132.4">TP44</text>
<text x="72.8" y="138.2" transform="rotate(-90 72.8 138.2)">1</text>
<text x="28.2" y="151.1">R525</text>
<text x="28.2" y="153.2">6.04K</text>
<text x="28.2" y="155.2">1/4W</text>
<text x="55.5" y="151.1">R94</text>
<text x="55.5" y="153.2">6.04K</text>
<text x="55.5" y="155.2">1/4W</text>
<text x="55.5" y="159.6">R93</text>
<text x="55.5" y="161.7">6.04K</text>
<text x="55.5" y="163.7">1/4W</text>
<text x="55.5" y="168.1">R91</text>
<text x="55.5" y="170.2">6.04K</text>
<text x="55.5" y="172.2">1/4W</text>
<text x="55.5" y="176.7">R87</text>
<text x="55.5" y="178.7">6.04K</text>
<text x="52.4" y="184.3" transform="rotate(-90 52.4 184.3)">1</text>
<text x="55.5" y="180.7">1/4W</text>
<text x="228" y="180.9">R535</text>
<text x="260.9" y="183.4">10</text>
<text x="265" y="181.1">U61C</text>
<text x="271.8" y="185.1">8</text>
<text x="285.9" y="183.5">499 Ohm</text>
<text x="287.6" y="181.8">R572</text>
<text x="25.2" y="186" transform="rotate(-90 25.2 186)">1</text>
<text x="27.2" y="188.6">D59</text>
<text x="27.2" y="192">LED-GRN</text>
<text x="27.2" y="190.3">EMOPS_24V</text>
<text x="54.4" y="186.9">D36</text>
<text x="54.4" y="190.3">LED-GRN</text>
<text x="54.4" y="188.6">96V_LFT</text>
<text x="228" y="187.9">200K</text>
<text x="228" y="190.1">1/4W</text>
<text x="236.5" y="188.6">C374</text>
<text x="236.5" y="190.1">0.01 uF</text>
<text x="251.9" y="188.6">R571</text>
<text x="251.9" y="190.3">8.06K</text>
<text x="251.9" y="192">1%</text>
<text x="261.7" y="186.8">9</text>
<text x="265.1" y="190.9">TLV9064IPWR</text>
<text x="291" y="192">1.0 uF</text>
<text x="292.7" y="190.3">C98</text>
<text x="25.2" y="196" transform="rotate(-90 25.2 196)">2</text>
<text x="52.4" y="194.3" transform="rotate(-90 52.4 194.3)">2</text>
<text x="228" y="197.9">R574</text>
<text x="263.8" y="193.2">PACKAGE = 3</text>
<text x="299.5" y="197.1">AGND</text>
<text x="23.8" y="200.5">GND</text>
<text x="50.4" y="200.5">MGND</text>
<text x="132.7" y="203.9">R108</text>
<text x="166.8" y="203.9">R107</text>
<text x="228" y="203.9">200K</text>
<text x="251.9" y="198.8">AGND</text>
<text x="262.1" y="198.8">R233</text>
<text x="267.2" y="198.8">8.06K</text>
<text x="272.3" y="198.8">1%</text>
<text x="132.7" y="205.6">10.0K</text>
<text x="166.8" y="205.6">10.0K</text>
<text x="218.8" y="205.6">MGND</text>
<text x="228" y="205.6">1/4W</text>
<text x="260.4" y="207.3">C375</text>
<text x="267.2" y="207.3">0.01 uF</text>
<text x="122.5" y="215.8">C262</text>
<text x="133.8" y="215.8">R106</text>
<text x="156.5" y="215.8">C26</text>
<text x="167.8" y="215.8">R477</text>
<text x="228" y="213.2">R189</text>
<text x="260.9" y="215.8">12</text>
<text x="265" y="213.4">U61D</text>
<text x="285.9" y="215.8">499 Ohm</text>
<text x="287.6" y="214.1">R195</text>
<text x="120.8" y="217.5">1.0 uF</text>
<text x="133.8" y="217.8">2.00K</text>
<text x="133.8" y="219.9">1%</text>
<text x="154.9" y="217.5">1.0 uF</text>
<text x="167.8" y="217.8">2.00K</text>
<text x="167.8" y="219.9">1%</text>
<text x="228" y="220.2">200K</text>
<text x="236.5" y="220.9">C346</text>
<text x="251.9" y="220.9">R196</text>
<text x="260.9" y="219.2">13</text>
<text x="271.8" y="217.5">14</text>
<text x="129.3" y="227.7">AGND</text>
<text x="163.4" y="227.7">AGND</text>
<text x="228" y="222.4">1/4W</text>
<text x="236.5" y="222.4">0.01 uF</text>
<text x="251.9" y="222.6">8.06K</text>
<text x="251.9" y="224.3">1%</text>
<text x="263.8" y="225.5">PACKAGE = 3</text>
<text x="265.1" y="223.3">TLV9064IPWR</text>
<text x="291" y="224.3">1.0 uF</text>
<text x="292.7" y="222.6">C345</text>
<text x="228" y="230.3">R536</text>
<text x="251.9" y="231.1">AGND</text>
<text x="262.1" y="231.1">R194</text>
<text x="267.2" y="231.1">8.06K</text>
<text x="272.3" y="231.1">1%</text>
<text x="299.5" y="229.4">AGND</text>
<text x="218.8" y="237.9">MGND</text>
<text x="228" y="237.2">200K</text>
<text x="228" y="239.5">1/4W</text>
<text x="260.4" y="239.6">C347</text>
<text x="267.2" y="239.6">0.01 uF</text>
<text x="365.9" y="242.2">VARIANT01</text>
<text x="401.6" y="244.7">SCALE</text>
<text x="401.6" y="249.8">SHEET</text>
<text x="374.4" y="265.2">DWG NO</text>
<text x="420.3" y="265.2">REV</text>
</g>
<g font-size="1.5" fill="#00c">
<text x="121.5" y="83.4" transform="rotate(-90 121.5 83.4)">VIN</text>
<text x="116.6" y="85.8">EN</text>
<text x="128.4" y="86" transform="rotate(-90 128.4 86)">SENSE</text>
<text x="135.1" y="85" transform="rotate(-90 135.1 85)">GATE</text>
<text x="142" y="84" transform="rotate(-90 142 84)">OUT</text>
<text x="143.3" y="90.9">PG</text>
<text x="116.6" y="97.7">VREF</text>
<text x="128.4" y="101.3" transform="rotate(-90 128.4 101.3)">PROG</text>
<text x="135.1" y="101.3" transform="rotate(-90 135.1 101.3)">TIMER</text>
<text x="142" y="101.3" transform="rotate(-90 142 101.3)">GND</text>
</g>
<g font-size="1.5" fill="#cc8006">
<text x="367.9" y="87.1">IN+</text>
<text x="372.9" y="84.8">VCC U10</text>
<text x="367.9" y="90.6">IN-</text>
<text x="372.9" y="92.8">GND</text>
<text x="263.8" y="184.1">+</text>
<text x="263.8" y="187.5">-</text>
<text x="263.8" y="216.5">+</text>
<text x="263.8" y="219.9">-</text>
</g>
<g font-size="1.2">
<text x="44.2" y="1.2">5</text>
<text x="129.3" y="1.2">4</text>
<text x="214.4" y="1.2">3</text>
<text x="299.5" y="1.2">2</text>
<text x="384.6" y="1.2">1</text>
<text x=".4" y="36.8">D</text>
<text x="427.6" y="36.8">D</text>
<text x=".4" y="104.9">C</text>
<text x="427.6" y="104.9">C</text>
<text x=".4" y="173">B</text>
<text x="427.6" y="173">B</text>
<text x=".4" y="241">A</text>
<text x="427.6" y="241">A</text>
<text x="44.2" y="275.2">5</text>
<text x="129.3" y="275.2">4</text>
<text x="214.4" y="275.2">3</text>
<text x="299.5" y="275.2">2</text>
<text x="384.6" y="275.2">1</text>
</g>
<g font-size=".8" fill="#f00">
<text x="99" y="62.5">24V_LFT_EMOPS_HS</text>
<text x="127.2" y="71.1" transform="rotate(-90 127.2 71.1)">24V_LFT_EMOPS_SNS_HS</text>
<text x="143.3" y="72.7">24V_LFT_EMOPS_GATE</text>
<text x="287.9" y="82.9">K1_COIL_LFT</text>
<text x="99" y="96.5">24V_LFT_EMOPS_VREF</text>
<text x="104.1" y="108.5">24V_LFT_EMOPS_VPROG</text>
</g>
</svg>
